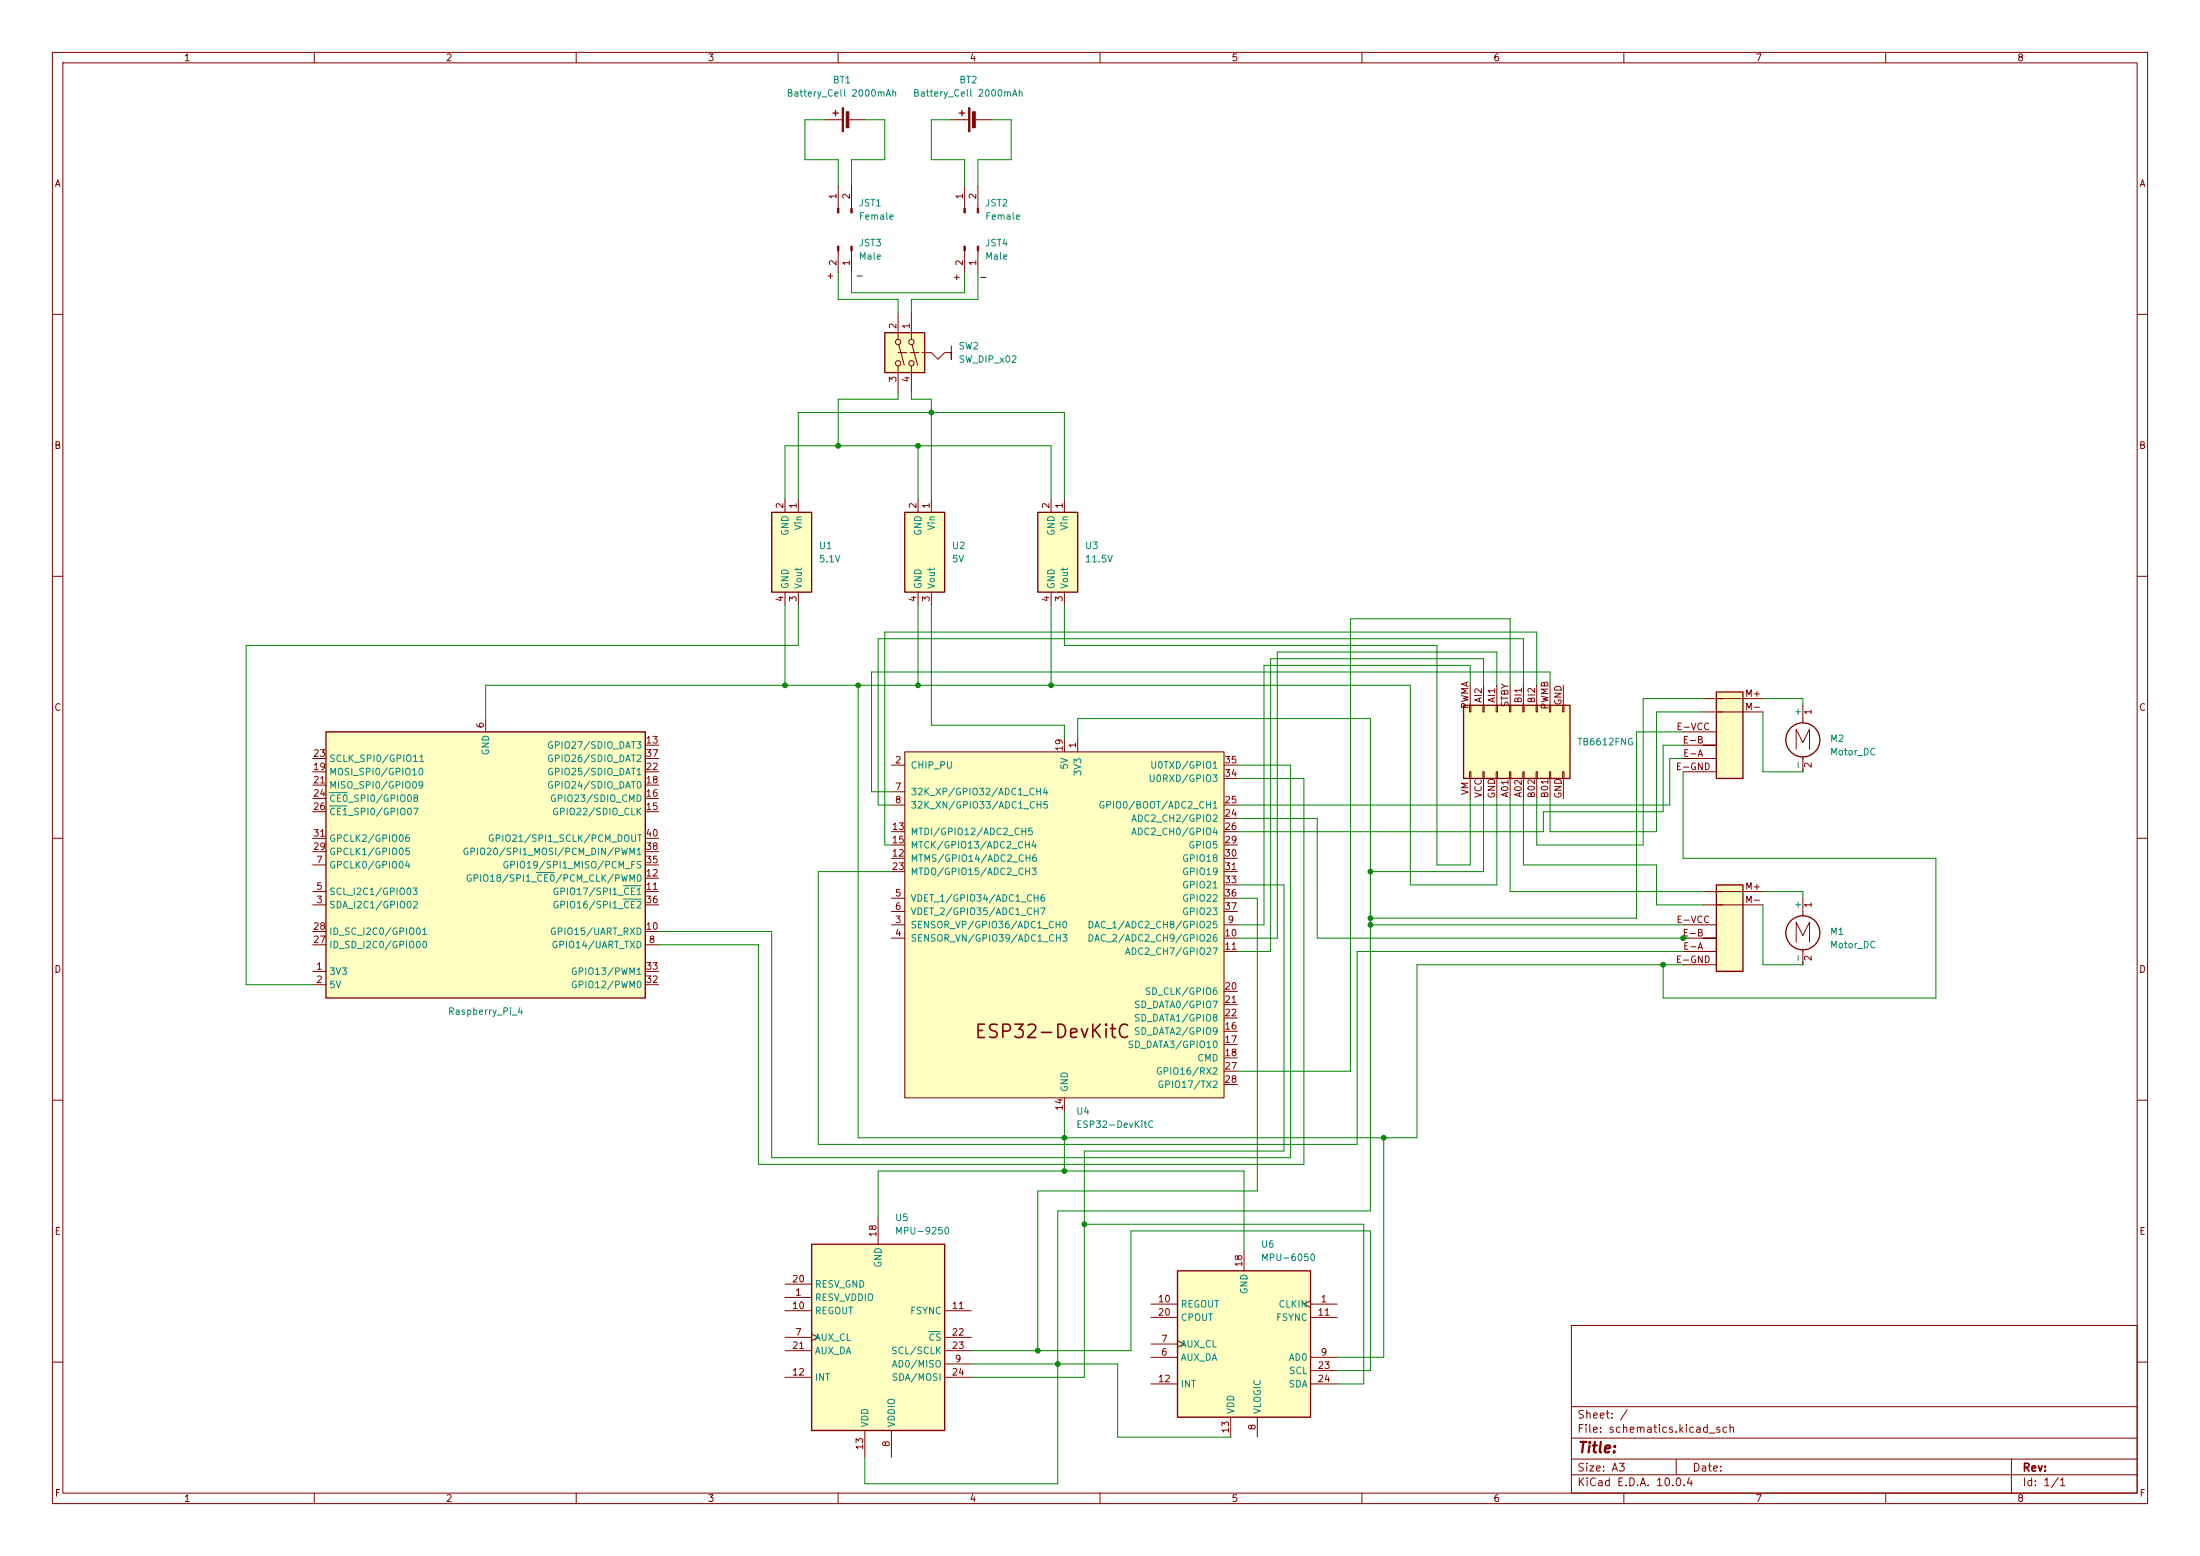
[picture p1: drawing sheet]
<svg xmlns="http://www.w3.org/2000/svg" width="420mm" height="297mm" viewBox="0 0 420 297" stroke-linecap="round" stroke-linejoin="round" font-family="sans-serif">
<g fill="none" stroke="#840000" stroke-width=".19">
<path d="M10 10h400v277h-400zM12 12h396v273h-396zM60 10v2M110 10v2M160 10v2M210 10v2M260 10v2M310 10v2M360 10v2M10 60h2M408 60h2M10 110h2"/>
<path d="M408 110h2M10 160h2M408 160h2M10 210h2M408 210h2M300 253h108v32h-108zM10 260h2M300 278.5h108M300 274.5h108M300 268.5h108M320 278.5v3M384 278.5v6.5"/>
<path d="M408 260h2M60 285v2M110 285v2M160 285v2M210 285v2M260 285v2M300 281.5h108M310 285v2M360 285v2"/>
</g>
<path d="M327.7 132.1h5v16.5h-5z" fill="#ffffc2"/>
<g fill="none" stroke="#840000" stroke-width=".19">
<path d="M157.5 22.9h3.3M160 35.6v4.2M161.8 22.9h3.3M162.6 35.6v4.2M181.6 22.9h3.3M184.1 35.6v4.2M185.9 22.9h3.3M186.7 35.6v4.2M160 47.9v4.2M162.6 47.9v4.2M184.1 47.9v4.2M186.7 47.9v4.2"/>
<path d="M321.3 139.7h6.4v2.5h-2.6h2.6v2.6h-2.6h2.6v2.5h-6.4M325.1 133.4h11.4M325.1 135.9h11.4M321.3 144.8h3.8M321.3 142.2h3.8"/>
</g>
<path d="M159 21.6h1M159.5 21.1v1M183.1 21.6h1M183.6 21.1v1M327.7 132.1h5v16.5h-5z" fill="none" stroke="#840000" stroke-width=".25"/>
<g fill="#840000" stroke="#840000" stroke-width=".19">
<path d="M184 39.8h.3v.8h-.3z"/>
<path d="M186.6 39.8h.2v.8h-.2z"/>
<path d="M184.9 20.6h.3v4.5h-.3z"/>
<path d="M185.7 21.3h.5v3.1h-.5z"/>
<path d="M160.8 20.6h.2v4.5h-.2z"/>
<path d="M161.5 21.3h.6v3.1h-.6z"/>
<path d="M162.4 47h.3v.9h-.3z"/>
<path d="M159.9 47h.2v.9h-.2z"/>
<path d="M159.9 39.8h.2v.8h-.2z"/>
<path d="M162.4 39.8h.3v.8h-.3z"/>
<path d="M186.6 47h.2v.9h-.2z"/>
<path d="M184 47h.3v.9h-.3z"/>
</g>
<path d="M279.4 134.6h20.3v14h-20.3z" fill="#ffffc2"/>
<path d="M279.4 134.6h20.3v14h-20.3z" fill="none" stroke="#840000" stroke-width=".25"/>
<g fill="none" stroke="#840000" stroke-width=".19">
<path d="M280.5 134.6h.3v1.3h-.3zM280.7 130.8v3.8M283.1 134.6h.2v1.3h-.2zM283.2 130.8v3.8M285.6 134.6h.3v1.3h-.3zM285.7 130.8v3.8M288.2 134.6h.2v1.3h-.2zM288.3 130.8v3.8M290.7 134.6h.3v1.3h-.3zM290.8 130.8v3.8M293.2 134.6h.3v1.3h-.3zM293.4 130.8v3.8"/>
<path d="M295.8 134.6h.2v1.3h-.2zM295.9 130.8v3.8M298.3 134.6h.3v1.3h-.3zM298.4 130.8v3.8M280.5 147.3h.3v1.3h-.3zM280.7 148.6v3.8M283.1 147.3h.2v1.3h-.2zM283.2 148.6v3.8M285.6 147.3h.3v1.3h-.3zM285.7 148.6v3.8M288.2 147.3h.2v1.3h-.2zM288.3 148.6v3.8"/>
<path d="M290.7 147.3h.3v1.3h-.3zM290.8 148.6v3.8M293.2 147.3h.3v1.3h-.3zM293.4 148.6v3.8M295.8 147.3h.2v1.3h-.2zM295.9 148.6v3.8M298.3 147.3h.3v1.3h-.3zM298.4 148.6v3.8"/>
</g>
<path d="M62.2 139.7h61v50.8h-61z" fill="#ffffc2"/>
<path d="M62.2 139.7h61v50.8h-61z" fill="none" stroke="#840000" stroke-width=".25"/>
<g fill="none" stroke="#840000" stroke-width=".19">
<path d="M92.7 137.2v2.5M59.7 154.9h2.5M59.7 152.4h2.5M59.7 149.9h2.5M59.7 147.3h2.5M59.7 144.8h2.5M123.2 142.2h2.5M123.2 154.9h2.5M123.2 152.4h2.5M123.2 149.9h2.5M123.2 147.3h2.5M123.2 144.8h2.5"/>
<path d="M59.7 172.7h2.5M59.7 170.2h2.5M59.7 165.1h2.5M59.7 177.8h2.5M59.7 162.6h2.5M59.7 160h2.5M123.2 172.7h2.5M123.2 170.2h2.5M123.2 165.1h2.5M123.2 177.8h2.5M123.2 167.6h2.5M123.2 162.6h2.5"/>
<path d="M123.2 160h2.5M59.7 185.4h2.5M59.7 188h2.5M59.7 180.3h2.5M123.2 185.4h2.5M123.2 188h2.5M123.2 180.3h2.5"/>
</g>
<path d="M62.9 151.3h3.3M62.9 153.8h3.3M102.4 166.5h3.4M119 169.1h3.4M119 171.6h3.4" fill="none" stroke="#008484" stroke-width=".19"/>
<path d="M172.7 143.5h61v66.1h-61z" fill="#ffffc2"/>
<g fill="none" stroke="#840000" stroke-width=".19">
<path d="M170.2 146.1h2.5M170.2 151.1h2.5M170.2 153.7h2.5M170.2 158.8h2.5M172.7 143.5h61v66.1h-61zM203.2 141v2.5M205.7 141v2.5M233.7 146.1h2.5M233.7 153.7h2.5M233.7 158.8h2.5M233.7 156.2h2.5M233.7 148.6h2.5"/>
<path d="M170.2 176.5h2.5M170.2 179.1h2.5M170.2 171.5h2.5M170.2 174h2.5M170.2 163.8h2.5M170.2 161.3h2.5M170.2 166.4h2.5M233.7 176.5h2.5M233.7 179.1h2.5M233.7 171.5h2.5M233.7 174h2.5M233.7 163.8h2.5"/>
<path d="M233.7 161.3h2.5M233.7 166.4h2.5M233.7 168.9h2.5M233.7 181.6h2.5M233.7 196.9h2.5M233.7 199.4h2.5M233.7 189.2h2.5M233.7 191.8h2.5M233.7 194.3h2.5M203.2 209.6v2.5M233.7 201.9h2.5M233.7 204.5h2.5"/>
<path d="M233.7 207h2.5"/>
</g>
<path d="M224.8 242.6h25.4v27.9h-25.4z" fill="#ffffc2"/>
<path d="M224.8 242.6h25.4v27.9h-25.4z" fill="none" stroke="#840000" stroke-width=".25"/>
<g fill="none" stroke="#840000" stroke-width=".19">
<path d="M237.5 238.8v3.8M219.7 248.9h5.1M219.7 259.1h5.1M219.7 256.5h5.1M219.7 251.5h5.1M224.8 255.9l1.3 .6-1.3 .7M250.2 248.3l-1.3 .6 1.3 .7M250.2 248.9h5.1M250.2 259.1h5.1M250.2 251.5h5.1M219.7 264.2h5.1M234.9 270.5v3.8"/>
<path d="M240 270.5v3.8M250.2 264.2h5.1M250.2 261.6h5.1"/>
</g>
<path d="M154.9 237.5h25.4v35.5h-25.4z" fill="#ffffc2"/>
<path d="M154.9 237.5h25.4v35.5h-25.4z" fill="none" stroke="#840000" stroke-width=".25"/>
<g fill="none" stroke="#840000" stroke-width=".19">
<path d="M167.6 232.4v5.1M149.9 247.6h5M149.9 255.3h5M149.9 250.2h5M149.9 245.1h5M149.9 257.8h5M154.9 254.6l1.3 .7-1.3 .6M180.3 255.3h5.1M180.3 250.2h5.1M180.3 257.8h5.1M149.9 262.9h5M165.1 273v5.1"/>
<path d="M170.2 273v5.1M180.3 260.3h5.1M180.3 262.9h5.1"/>
</g>
<path d="M177.3 254.2h2.2" fill="none" stroke="#008484" stroke-width=".19"/>
<path d="M147.3 97.8h7.6v15.2h-7.6z" fill="#ffffc2"/>
<path d="M147.3 97.8h7.6v15.2h-7.6z" fill="none" stroke="#840000" stroke-width=".25"/>
<path d="M149.9 95.3v2.5M152.4 95.3v2.5M149.9 113v2.6M152.4 113v2.6" fill="none" stroke="#840000" stroke-width=".19"/>
<path d="M198.1 97.8h7.6v15.2h-7.6z" fill="#ffffc2"/>
<path d="M198.1 97.8h7.6v15.2h-7.6z" fill="none" stroke="#840000" stroke-width=".25"/>
<path d="M200.7 95.3v2.5M203.2 95.3v2.5M200.7 113v2.6M203.2 113v2.6" fill="none" stroke="#840000" stroke-width=".19"/>
<path d="M172.7 97.8h7.6v15.2h-7.6z" fill="#ffffc2"/>
<path d="M172.7 97.8h7.6v15.2h-7.6z" fill="none" stroke="#840000" stroke-width=".25"/>
<path d="M175.3 95.3v2.5M177.8 95.3v2.5M175.3 113v2.6M177.8 113v2.6" fill="none" stroke="#840000" stroke-width=".19"/>
<path d="M168.9 63.5h7.6v7.6h-7.6z" fill="#ffffc2"/>
<g fill="none" stroke="#840000" stroke-width=".19">
<path d="M171.4 59.7v5.1M174 59.7v5.1M171.4 69.9v5M171.6 65.8l1 3.9M174 69.9v5M174.1 65.8l1.1 3.9M181.6 66v2.6v-1.3h-1.3l-1.2 1.3-1.3-1.3M342.9 179.8v-3.8l1.3 2.6 1.2-2.6v3.8M344.2 171.5v3.3M344.2 181.3v2.9"/>
<circle cx="171.5" cy="65.3" r=".51"/>
<circle cx="171.5" cy="69.3" r=".51"/>
<circle cx="174" cy="65.3" r=".51"/>
<circle cx="174" cy="69.3" r=".51"/>
</g>
<g fill="none" stroke="#840000" stroke-width=".25">
<path d="M168.9 63.5h7.6v7.6h-7.6z"/>
<circle cx="344.2" cy="178.1" r="3.3"/>
</g>
<path d="M171.4 67.3h6.4" fill="none" stroke="#840000" stroke-width=".19" stroke-dasharray="1.7 .6"/>
<path d="M327.7 168.9h5v16.5h-5z" fill="#ffffc2"/>
<path d="M344.2 134.6v3.4M342.9 143v-3.8l1.3 2.5 1.2-2.5v3.8M344.2 144.5v2.8M321.3 176.5h6.4v2.6h-2.6h2.6v2.5h-2.6h2.6v2.6h-6.4M321.3 179.1h3.8M325.1 170.2h11.4M325.1 172.7h11.4M321.3 181.6h3.8" fill="none" stroke="#840000" stroke-width=".19"/>
<g fill="none" stroke="#840000" stroke-width=".25">
<path d="M327.7 168.9h5v16.5h-5z"/>
<circle cx="344.2" cy="141.2" r="3.3"/>
</g>
<g fill="none" stroke="#008400" stroke-width=".19">
<path d="M157.5 22.9h-3.8v7.6h6.3v5.1M165.1 22.9h3.8v7.6h-6.3v5.1M181.6 22.9h-3.8v7.6h6.3v5.1M189.2 22.9h3.8v7.6h-6.3v5.1M160 52.1v5.1h11.4v2.5M162.6 52.1v3.8h21.5v-3.8M186.7 52.1v5.1h-12.7v2.5M171.4 74.9v1.3h-11.4v8.9M174 74.9v1.3h3.8v19.1M149.9 95.3v-10.2h50.8v10.2M152.4 95.3v-16.6h50.8v16.6M175.3 85.1v10.2"/>
<path d="M149.9 115.6v15.2M152.4 115.6v7.6h-105.4v64.8h12.7M175.3 115.6v15.2M177.8 115.6v22.8h25.4v2.6M200.7 115.6v15.2M203.2 115.6v7.6h71.1v41.9h6.4v-12.7M92.7 137.2v-6.4h176.5v38.1h16.5v-16.5M163.8 130.8v86.4h106.7v-33h50.8M280.7 130.8v-3.8h-39.4v49.5h-5.1M283.2 130.8v-5.1h-40.6v55.9h-6.4M285.7 130.8v-6.3h-41.9v54.6h-7.6M288.3 130.8v-12.7h-30.5v86.4h-21.6"/>
<path d="M290.8 130.8v-8.9h-123.2v31.8h2.6M293.4 130.8v-10.1h-124.5v40.6h1.3M295.9 130.8v-2.5h-129.5v22.8h3.8M321.3 139.7h-8.9v35.6h-50.8M325.1 135.9h-8.9v22.9h-20.3v-6.4M325.1 133.4h-11.4v27.9h-20.3v-8.9M336.5 133.4h7.7v1.2M336.5 135.9v11.4h7.7M205.7 141v-3.8h55.9v93.9h-59.7v52.1h-36.8v-5.1M236.2 148.6h12.7v73.6h-104.1v-41.9h-19.1M236.2 146.1h10.2v74.9h-99.1v-43.2h-21.6M236.2 156.2h15.3v22.9h71.1"/>
<path d="M283.2 152.4v14h-21.6M288.3 152.4v17.8h36.8M290.8 152.4v12.7h25.4v7.6h8.9M321.3 142.2h-3.8v12.7h-22.9v3.9h-58.4M321.3 147.3v16.5h48.3v26.7h-52.1v-6.3M321.3 144.8h-2.5v8.9h-82.6M170.2 166.4h-14v52h102.9v-36.8h62.2M236.2 171.5h3.8v55.8h-41.9v30.5M236.2 168.9h8.9v50.8h-38.1v43.2h-21.6M261.6 176.5h59.7M336.5 170.2h7.7v1.3M336.5 172.7v11.5h7.7"/>
<path d="M203.2 212.1v11.4M264.2 217.2v41.9h-8.9M167.6 232.4v-8.9h69.9v15.3M207 233.7h53.3v30.5h-5M185.4 257.8h30.5v-22.9h45.7v26.7h-6.3M185.4 260.3h28v14h21.5"/>
</g>
<g fill="#008400" stroke="#008400" stroke-width=".19">
<circle cx="317.5" cy="184.2" r=".46"/>
<circle cx="321.3" cy="179.1" r=".46"/>
<circle cx="177.8" cy="78.7" r=".46"/>
<circle cx="175.3" cy="85.1" r=".46"/>
<circle cx="160" cy="85.1" r=".46"/>
<circle cx="201.9" cy="260.3" r=".46"/>
<circle cx="207" cy="233.7" r=".46"/>
<circle cx="198.1" cy="257.8" r=".46"/>
<circle cx="203.2" cy="223.5" r=".46"/>
<circle cx="203.2" cy="217.2" r=".46"/>
<circle cx="264.2" cy="217.2" r=".46"/>
<circle cx="163.8" cy="130.8" r=".46"/>
<circle cx="175.3" cy="130.8" r=".46"/>
<circle cx="149.9" cy="130.8" r=".46"/>
<circle cx="200.7" cy="130.8" r=".46"/>
<circle cx="261.6" cy="175.3" r=".46"/>
<circle cx="261.6" cy="176.5" r=".46"/>
<circle cx="261.6" cy="166.4" r=".46"/>
</g>
<text font-size="2.5" fill="#840000" x="185.9" y="198.8">ESP32-DevKitC</text>
<text font-size="2" fill="#840000" x="301" y="277.8">Title:</text>
<g font-size="1.5" fill="#840000">
<text x="301" y="273.8">File: schematics.kicad_sch</text>
<text x="301" y="271.1">Sheet: /</text>
<text x="301" y="281.2">Size: A3</text>
<text x="323" y="281.2">Date:</text>
<text x="386" y="281.2">Rev:</text>
<text x="301" y="284">KiCad E.D.A. 10.0.4</text>
<text x="386" y="284">Id: 1/1</text>
</g>
<g font-size="1.3" fill="#840000">
<text x="35" y="12">1</text>
<text x="85" y="12">2</text>
<text x="135" y="12">3</text>
<text x="185" y="12">4</text>
<text x="235" y="12">5</text>
<text x="285" y="12">6</text>
<text x="335" y="12">7</text>
<text x="385" y="12">8</text>
<text x="10.3" y="36">A</text>
<text x="408.3" y="36">A</text>
<text x="160" y="38.2" transform="rotate(-90 160 38.2)">1</text>
<text x="162.5" y="38.2" transform="rotate(-90 162.5 38.2)">2</text>
<text x="184.1" y="38.2" transform="rotate(-90 184.1 38.2)">1</text>
<text x="186.7" y="38.2" transform="rotate(-90 186.7 38.2)">2</text>
<text x="157.6" y="53.6">+</text>
<text x="160" y="50.9" transform="rotate(-90 160 50.9)">2</text>
<text x="162.5" y="50.9" transform="rotate(-90 162.5 50.9)">1</text>
<text x="181.7" y="53.8">+</text>
<text x="184.1" y="50.9" transform="rotate(-90 184.1 50.9)">2</text>
<text x="186.7" y="50.9" transform="rotate(-90 186.7 50.9)">1</text>
<text x="171.4" y="62.9" transform="rotate(-90 171.4 62.9)">2</text>
<text x="174" y="62.9" transform="rotate(-90 174 62.9)">1</text>
<text x="171.4" y="73.1" transform="rotate(-90 171.4 73.1)">3</text>
<text x="174" y="73.1" transform="rotate(-90 174 73.1)">4</text>
<text x="10.3" y="86">B</text>
<text x="408.2" y="86">B</text>
<text x="149.8" y="97.2" transform="rotate(-90 149.8 97.2)">2</text>
<text x="152.4" y="97.2" transform="rotate(-90 152.4 97.2)">1</text>
<text x="175.2" y="97.2" transform="rotate(-90 175.2 97.2)">2</text>
<text x="177.8" y="97.2" transform="rotate(-90 177.8 97.2)">1</text>
<text x="200.6" y="97.2" transform="rotate(-90 200.6 97.2)">2</text>
<text x="203.2" y="97.2" transform="rotate(-90 203.2 97.2)">1</text>
<text x="149.8" y="115" transform="rotate(-90 149.8 115)">4</text>
<text x="152.4" y="115" transform="rotate(-90 152.4 115)">3</text>
<text x="175.2" y="115" transform="rotate(-90 175.2 115)">4</text>
<text x="177.8" y="115" transform="rotate(-90 177.8 115)">3</text>
<text x="200.6" y="115" transform="rotate(-90 200.6 115)">4</text>
<text x="203.2" y="115" transform="rotate(-90 203.2 115)">3</text>
<text x="10.3" y="136">C</text>
<text x="280.6" y="135.4" transform="rotate(-90 280.6 135.4)">PWMA</text>
<text x="283.2" y="134.3" transform="rotate(-90 283.2 134.3)">AI2</text>
<text x="285.7" y="134.3" transform="rotate(-90 285.7 134.3)">AI1</text>
<text x="288.3" y="135.1" transform="rotate(-90 288.3 135.1)">STBY</text>
<text x="290.8" y="134.4" transform="rotate(-90 290.8 134.4)">BI1</text>
<text x="293.3" y="134.4" transform="rotate(-90 293.3 134.4)">BI2</text>
<text x="295.9" y="135.5" transform="rotate(-90 295.9 135.5)">PWMB</text>
<text x="298.4" y="134.8" transform="rotate(-90 298.4 134.8)">GND</text>
<text x="333" y="133.3">M+</text>
<text x="333" y="135.9">M-</text>
<text x="346.1" y="136.6" transform="rotate(-90 346.1 136.6)">1</text>
<text x="408.2" y="136">C</text>
<text x="92.7" y="139.1" transform="rotate(-90 92.7 139.1)">6</text>
<text x="123.1" y="142.2">13</text>
<text x="203.2" y="143.6" transform="rotate(-90 203.2 143.6)">19</text>
<text x="205.7" y="142.9" transform="rotate(-90 205.7 142.9)">1</text>
<text x="319.9" y="139.7">E-VCC</text>
<text x="321.1" y="142.2">E-B</text>
<text x="59.6" y="147.3">19</text>
<text x="59.6" y="149.8">21</text>
<text x="59.6" y="144.8">23</text>
<text x="123.1" y="149.8">18</text>
<text x="123.1" y="147.3">22</text>
<text x="123.1" y="144.8">37</text>
<text x="170.7" y="146">2</text>
<text x="233.6" y="148.6">34</text>
<text x="233.6" y="146">35</text>
<text x="319.8" y="147.3">E-GND</text>
<text x="321.2" y="144.8">E-A</text>
<text x="346.1" y="146.8" transform="rotate(-90 346.1 146.8)">2</text>
<text x="59.6" y="152.4">24</text>
<text x="59.6" y="154.9">26</text>
<text x="123.1" y="154.9">15</text>
<text x="123.1" y="152.4">16</text>
<text x="170.7" y="151.1">7</text>
<text x="170.7" y="153.6">8</text>
<text x="233.6" y="153.6">25</text>
<text x="280.6" y="151.9" transform="rotate(-90 280.6 151.9)">VM</text>
<text x="283.2" y="152.4" transform="rotate(-90 283.2 152.4)">VCC</text>
<text x="285.7" y="152.5" transform="rotate(-90 285.7 152.5)">GND</text>
<text x="288.3" y="152.4" transform="rotate(-90 288.3 152.4)">A01</text>
<text x="290.8" y="152.4" transform="rotate(-90 290.8 152.4)">A02</text>
<text x="293.3" y="152.4" transform="rotate(-90 293.3 152.4)">B02</text>
<text x="295.9" y="152.4" transform="rotate(-90 295.9 152.4)">B01</text>
<text x="298.4" y="152.5" transform="rotate(-90 298.4 152.5)">GND</text>
<text x="59.6" y="160">31</text>
<text x="123.1" y="160">40</text>
<text x="170.1" y="158.7">13</text>
<text x="170.1" y="161.3">15</text>
<text x="233.6" y="156.2">24</text>
<text x="233.6" y="158.7">26</text>
<text x="233.6" y="161.3">29</text>
<text x="59.6" y="162.5">29</text>
<text x="60.3" y="165.1">7</text>
<text x="123.1" y="167.6">12</text>
<text x="123.1" y="165.1">35</text>
<text x="123.1" y="162.5">38</text>
<text x="170.1" y="163.8">12</text>
<text x="170.1" y="166.3">23</text>
<text x="233.6" y="163.8">30</text>
<text x="233.6" y="166.3">31</text>
<text x="60.3" y="172.7">3</text>
<text x="60.3" y="170.2">5</text>
<text x="123.1" y="170.2">11</text>
<text x="123.1" y="172.7">36</text>
<text x="170.7" y="171.4">5</text>
<text x="170.7" y="174">6</text>
<text x="233.6" y="168.9">33</text>
<text x="233.6" y="171.4">36</text>
<text x="233.6" y="174">37</text>
<text x="333" y="170.2">M+</text>
<text x="333" y="172.7">M-</text>
<text x="346.1" y="173.4" transform="rotate(-90 346.1 173.4)">1</text>
<text x="59.6" y="177.8">28</text>
<text x="123.1" y="177.8">10</text>
<text x="170.7" y="176.5">3</text>
<text x="170.7" y="179">4</text>
<text x="233.6" y="179">10</text>
<text x="234.2" y="176.5">9</text>
<text x="319.9" y="176.5">E-VCC</text>
<text x="321.1" y="179">E-B</text>
<text x="10.3" y="186">D</text>
<text x="59.6" y="180.3">27</text>
<text x="60.3" y="185.4">1</text>
<text x="123.1" y="185.4">33</text>
<text x="123.8" y="180.3">8</text>
<text x="233.6" y="181.6">11</text>
<text x="319.8" y="184.1">E-GND</text>
<text x="321.2" y="181.6">E-A</text>
<text x="346.1" y="183.6" transform="rotate(-90 346.1 183.6)">2</text>
<text x="408.2" y="186">D</text>
<text x="60.3" y="187.9">2</text>
<text x="123.1" y="187.9">32</text>
<text x="233.6" y="189.2">20</text>
<text x="233.6" y="191.7">21</text>
<text x="233.6" y="196.8">16</text>
<text x="233.6" y="194.3">22</text>
<text x="233.6" y="199.4">17</text>
<text x="233.6" y="201.9">18</text>
<text x="233.6" y="204.4">27</text>
<text x="233.6" y="207">28</text>
<text x="203.2" y="212.1" transform="rotate(-90 203.2 212.1)">14</text>
<text x="10.3" y="236">E</text>
<text x="167.6" y="236.3" transform="rotate(-90 167.6 236.3)">18</text>
<text x="408.3" y="236">E</text>
<text x="151.1" y="245.1">20</text>
<text x="237.5" y="242" transform="rotate(-90 237.5 242)">18</text>
<text x="151.1" y="250.2">10</text>
<text x="151.7" y="247.6">1</text>
<text x="181.6" y="250.2">11</text>
<text x="220.9" y="248.9">10</text>
<text x="220.9" y="251.4">20</text>
<text x="251.4" y="251.4">11</text>
<text x="252" y="248.9">1</text>
<text x="151.1" y="257.8">21</text>
<text x="151.7" y="255.2">7</text>
<text x="181.6" y="255.2">22</text>
<text x="181.6" y="257.8">23</text>
<text x="221.5" y="256.5">7</text>
<text x="151.1" y="262.9">12</text>
<text x="181.6" y="262.9">24</text>
<text x="182.2" y="260.3">9</text>
<text x="221.5" y="259.1">6</text>
<text x="251.4" y="261.6">23</text>
<text x="252" y="259.1">9</text>
<text x="220.9" y="264.1">12</text>
<text x="251.4" y="264.1">24</text>
<text x="234.9" y="273.7" transform="rotate(-90 234.9 273.7)">13</text>
<text x="240" y="273.1" transform="rotate(-90 240 273.1)">8</text>
<text x="165.1" y="276.9" transform="rotate(-90 165.1 276.9)">13</text>
<text x="170.2" y="276.3" transform="rotate(-90 170.2 276.3)">8</text>
<text x="10.3" y="286">F</text>
<text x="35" y="287">1</text>
<text x="85" y="287">2</text>
<text x="135" y="287">3</text>
<text x="185" y="287">4</text>
<text x="235" y="287">5</text>
<text x="285" y="287">6</text>
<text x="335" y="287">7</text>
<text x="385" y="287">8</text>
<text x="408.3" y="286">F</text>
</g>
<g font-size="1.3" fill="#008484">
<text x="158.9" y="16.2">BT1</text>
<text x="183" y="16.2">BT2</text>
<text x="150.1" y="18.8">Battery_Cell 2000mAh</text>
<text x="174.2" y="18.8">Battery_Cell 2000mAh</text>
<text x="163.8" y="39.7">JST1</text>
<text x="188" y="39.7">JST2</text>
<text x="163.8" y="42.2">Female</text>
<text x="163.8" y="47.3">JST3</text>
<text x="188" y="42.2">Female</text>
<text x="188" y="47.3">JST4</text>
<text x="163.8" y="49.9">Male</text>
<text x="188" y="49.9">Male</text>
<text x="182.9" y="67">SW2</text>
<text x="182.9" y="69.6">SW_DIP_x02</text>
<text x="153.4" y="101.3" transform="rotate(-90 153.4 101.3)">Vin</text>
<text x="178.8" y="101.3" transform="rotate(-90 178.8 101.3)">Vin</text>
<text x="204.2" y="101.3" transform="rotate(-90 204.2 101.3)">Vin</text>
<text x="150.8" y="102.4" transform="rotate(-90 150.8 102.4)">GND</text>
<text x="156.2" y="105.1">U1</text>
<text x="156.2" y="107.7">5.1V</text>
<text x="176.2" y="102.4" transform="rotate(-90 176.2 102.4)">GND</text>
<text x="181.6" y="107.7">5V</text>
<text x="181.6" y="105.1">U2</text>
<text x="201.6" y="102.4" transform="rotate(-90 201.6 102.4)">GND</text>
<text x="207" y="107.7">11.5V</text>
<text x="207" y="105.1">U3</text>
<text x="150.8" y="112.5" transform="rotate(-90 150.8 112.5)">GND</text>
<text x="153.4" y="112.5" transform="rotate(-90 153.4 112.5)">Vout</text>
<text x="176.2" y="112.5" transform="rotate(-90 176.2 112.5)">GND</text>
<text x="178.8" y="112.5" transform="rotate(-90 178.8 112.5)">Vout</text>
<text x="201.6" y="112.5" transform="rotate(-90 201.6 112.5)">GND</text>
<text x="204.2" y="112.5" transform="rotate(-90 204.2 112.5)">Vout</text>
<text x="344.1" y="136.8" transform="rotate(-90 344.1 136.8)">+</text>
<text x="104.3" y="143.2">GPIO27/SDIO_DAT3</text>
<text x="301" y="142.6">TB6612FNG</text>
<text x="349.3" y="141.9">M2</text>
<text x="62.7" y="148.3">MOSI_SPI0/GPIO10</text>
<text x="62.7" y="145.8">SCLK_SPI0/GPIO11</text>
<text x="93.7" y="144.3" transform="rotate(-90 93.7 144.3)">GND</text>
<text x="104.3" y="148.3">GPIO25/SDIO_DAT1</text>
<text x="104.3" y="145.8">GPIO26/SDIO_DAT2</text>
<text x="173.7" y="147">CHIP_PU</text>
<text x="204.2" y="147" transform="rotate(-90 204.2 147)">5V</text>
<text x="206.7" y="148.2" transform="rotate(-90 206.7 148.2)">3V3</text>
<text x="219.2" y="149.6">U0RXD/GPIO3</text>
<text x="219.5" y="147">U0TXD/GPIO1</text>
<text x="344.1" y="146.9" transform="rotate(-90 344.1 146.9)">-</text>
<text x="349.3" y="144.5">Motor_DC</text>
<text x="62.7" y="150.8">MISO_SPI0/GPIO09</text>
<text x="62.7" y="153.4">CE0_SPI0/GPIO08</text>
<text x="62.7" y="155.9">CE1_SPI0/GPIO07</text>
<text x="104.3" y="150.8">GPIO24/SDIO_DAT0</text>
<text x="104.9" y="153.4">GPIO23/SDIO_CMD</text>
<text x="105.3" y="155.9">GPIO22/SDIO_CLK</text>
<text x="173.7" y="152.1">32K_XP/GPIO32/ADC1_CH4</text>
<text x="173.7" y="154.6">32K_XN/GPIO33/ADC1_CH5</text>
<text x="209.6" y="154.6">GPIO0/BOOT/ADC2_CH1</text>
<text x="62.7" y="161">GPCLK2/GPIO06</text>
<text x="93" y="161">GPIO21/SPI1_SCLK/PCM_DOUT</text>
<text x="173.7" y="159.7">MTDI/GPIO12/ADC2_CH5</text>
<text x="215.8" y="157.2">ADC2_CH2/GPIO2</text>
<text x="215.8" y="159.7">ADC2_CH0/GPIO4</text>
<text x="62.7" y="166.1">GPCLK0/GPIO04</text>
<text x="62.7" y="163.5">GPCLK1/GPIO05</text>
<text x="88.2" y="163.5">GPIO20/SPI1_MOSI/PCM_DIN/PWM1</text>
<text x="95.8" y="166.1">GPIO19/SPI1_MISO/PCM_FS</text>
<text x="173.7" y="164.8">MTMS/GPIO14/ADC2_CH6</text>
<text x="173.7" y="162.3">MTCK/GPIO13/ADC2_CH4</text>
<text x="173.7" y="167.3">MTDO/GPIO15/ADC2_CH3</text>
<text x="225.6" y="164.8">GPIO18</text>
<text x="225.6" y="167.3">GPIO19</text>
<text x="226.8" y="162.3">GPIO5</text>
<text x="62.7" y="173.7">SDA_I2C1/GPIO02</text>
<text x="62.7" y="171.2">SCL_I2C1/GPIO03</text>
<text x="88.8" y="168.6">GPIO18/SPI1_CE0/PCM_CLK/PWM0</text>
<text x="105.4" y="171.2">GPIO17/SPI1_CE1</text>
<text x="105.4" y="173.7">GPIO16/SPI1_CE2</text>
<text x="173.7" y="172.4">VDET_1/GPIO34/ADC1_CH6</text>
<text x="225.6" y="169.9">GPIO21</text>
<text x="225.6" y="172.4">GPIO22</text>
<text x="344.1" y="173.6" transform="rotate(-90 344.1 173.6)">+</text>
<text x="62.7" y="178.8">ID_SC_I2C0/GPIO01</text>
<text x="104.9" y="178.8">GPIO15/UART_RXD</text>
<text x="173.7" y="177.5">SENSOR_VP/GPIO36/ADC1_CH0</text>
<text x="173.7" y="175">VDET_2/GPIO35/ADC1_CH7</text>
<text x="207.5" y="177.5">DAC_1/ADC2_CH8/GPIO25</text>
<text x="225.6" y="175">GPIO23</text>
<text x="349.3" y="178.8">M1</text>
<text x="62.7" y="181.3">ID_SD_I2C0/GPIO00</text>
<text x="105.2" y="181.3">GPIO14/UART_TXD</text>
<text x="173.7" y="180">SENSOR_VN/GPIO39/ADC1_CH3</text>
<text x="207.5" y="180">DAC_2/ADC2_CH9/GPIO26</text>
<text x="214.6" y="182.6">ADC2_CH7/GPIO27</text>
<text x="344.1" y="183.8" transform="rotate(-90 344.1 183.8)">-</text>
<text x="349.3" y="181.3">Motor_DC</text>
<text x="62.7" y="186.4">3V3</text>
<text x="62.7" y="188.9">5V</text>
<text x="108.9" y="188.9">GPIO12/PWM0</text>
<text x="108.9" y="186.4">GPIO13/PWM1</text>
<text x="218.4" y="190.2">SD_CLK/GPIO6</text>
<text x="85.4" y="194">Raspberry_Pi_4</text>
<text x="216.4" y="197.8">SD_DATA2/GPIO9</text>
<text x="216.4" y="192.7">SD_DATA0/GPIO7</text>
<text x="216.4" y="195.3">SD_DATA1/GPIO8</text>
<text x="215.2" y="200.4">SD_DATA3/GPIO10</text>
<text x="228.5" y="202.9">CMD</text>
<text x="204.2" y="208.5" transform="rotate(-90 204.2 208.5)">GND</text>
<text x="220.5" y="205.4">GPIO16/RX2</text>
<text x="220.8" y="208">GPIO17/TX2</text>
<text x="205.4" y="213.1">U4</text>
<text x="205.4" y="215.6">ESP32-DevKitC</text>
<text x="170.8" y="233.4">U5</text>
<text x="170.8" y="235.9">MPU-9250</text>
<text x="240.6" y="238.5">U6</text>
<text x="168.6" y="242.1" transform="rotate(-90 168.6 242.1)">GND</text>
<text x="240.6" y="241">MPU-6050</text>
<text x="155.4" y="248.6">RESV_VDDIO</text>
<text x="155.4" y="251.2">REGOUT</text>
<text x="155.4" y="246.1">RESV_GND</text>
<text x="173.6" y="251.2">FSYNC</text>
<text x="225.3" y="249.9">REGOUT</text>
<text x="238.5" y="247.2" transform="rotate(-90 238.5 247.2)">GND</text>
<text x="244" y="249.9">CLKIN</text>
<text x="155.4" y="256.2">AUX_CL</text>
<text x="177.1" y="256.2">CS</text>
<text x="225.3" y="257.5">AUX_CL</text>
<text x="225.3" y="252.4">CPOUT</text>
<text x="243.5" y="252.4">FSYNC</text>
<text x="155.4" y="263.9">INT</text>
<text x="155.4" y="258.8">AUX_DA</text>
<text x="170" y="258.8">SCL/SCLK</text>
<text x="170.1" y="261.3">AD0/MISO</text>
<text x="170.1" y="263.9">SDA/MOSI</text>
<text x="225.3" y="260.1">AUX_DA</text>
<text x="245.9" y="260.1">AD0</text>
<text x="246" y="262.6">SCL</text>
<text x="225.3" y="265.1">INT</text>
<text x="245.9" y="265.1">SDA</text>
<text x="166.1" y="272.5" transform="rotate(-90 166.1 272.5)">VDD</text>
<text x="171.2" y="272.5" transform="rotate(-90 171.2 272.5)">VDDIO</text>
<text x="235.9" y="270" transform="rotate(-90 235.9 270)">VDD</text>
<text x="241" y="270" transform="rotate(-90 241 270)">VLOGIC</text>
</g>
<g font-size="1.3">
<text x="163.2" y="53.6">-</text>
<text x="186.8" y="53.8">-</text>
</g>
</svg>
